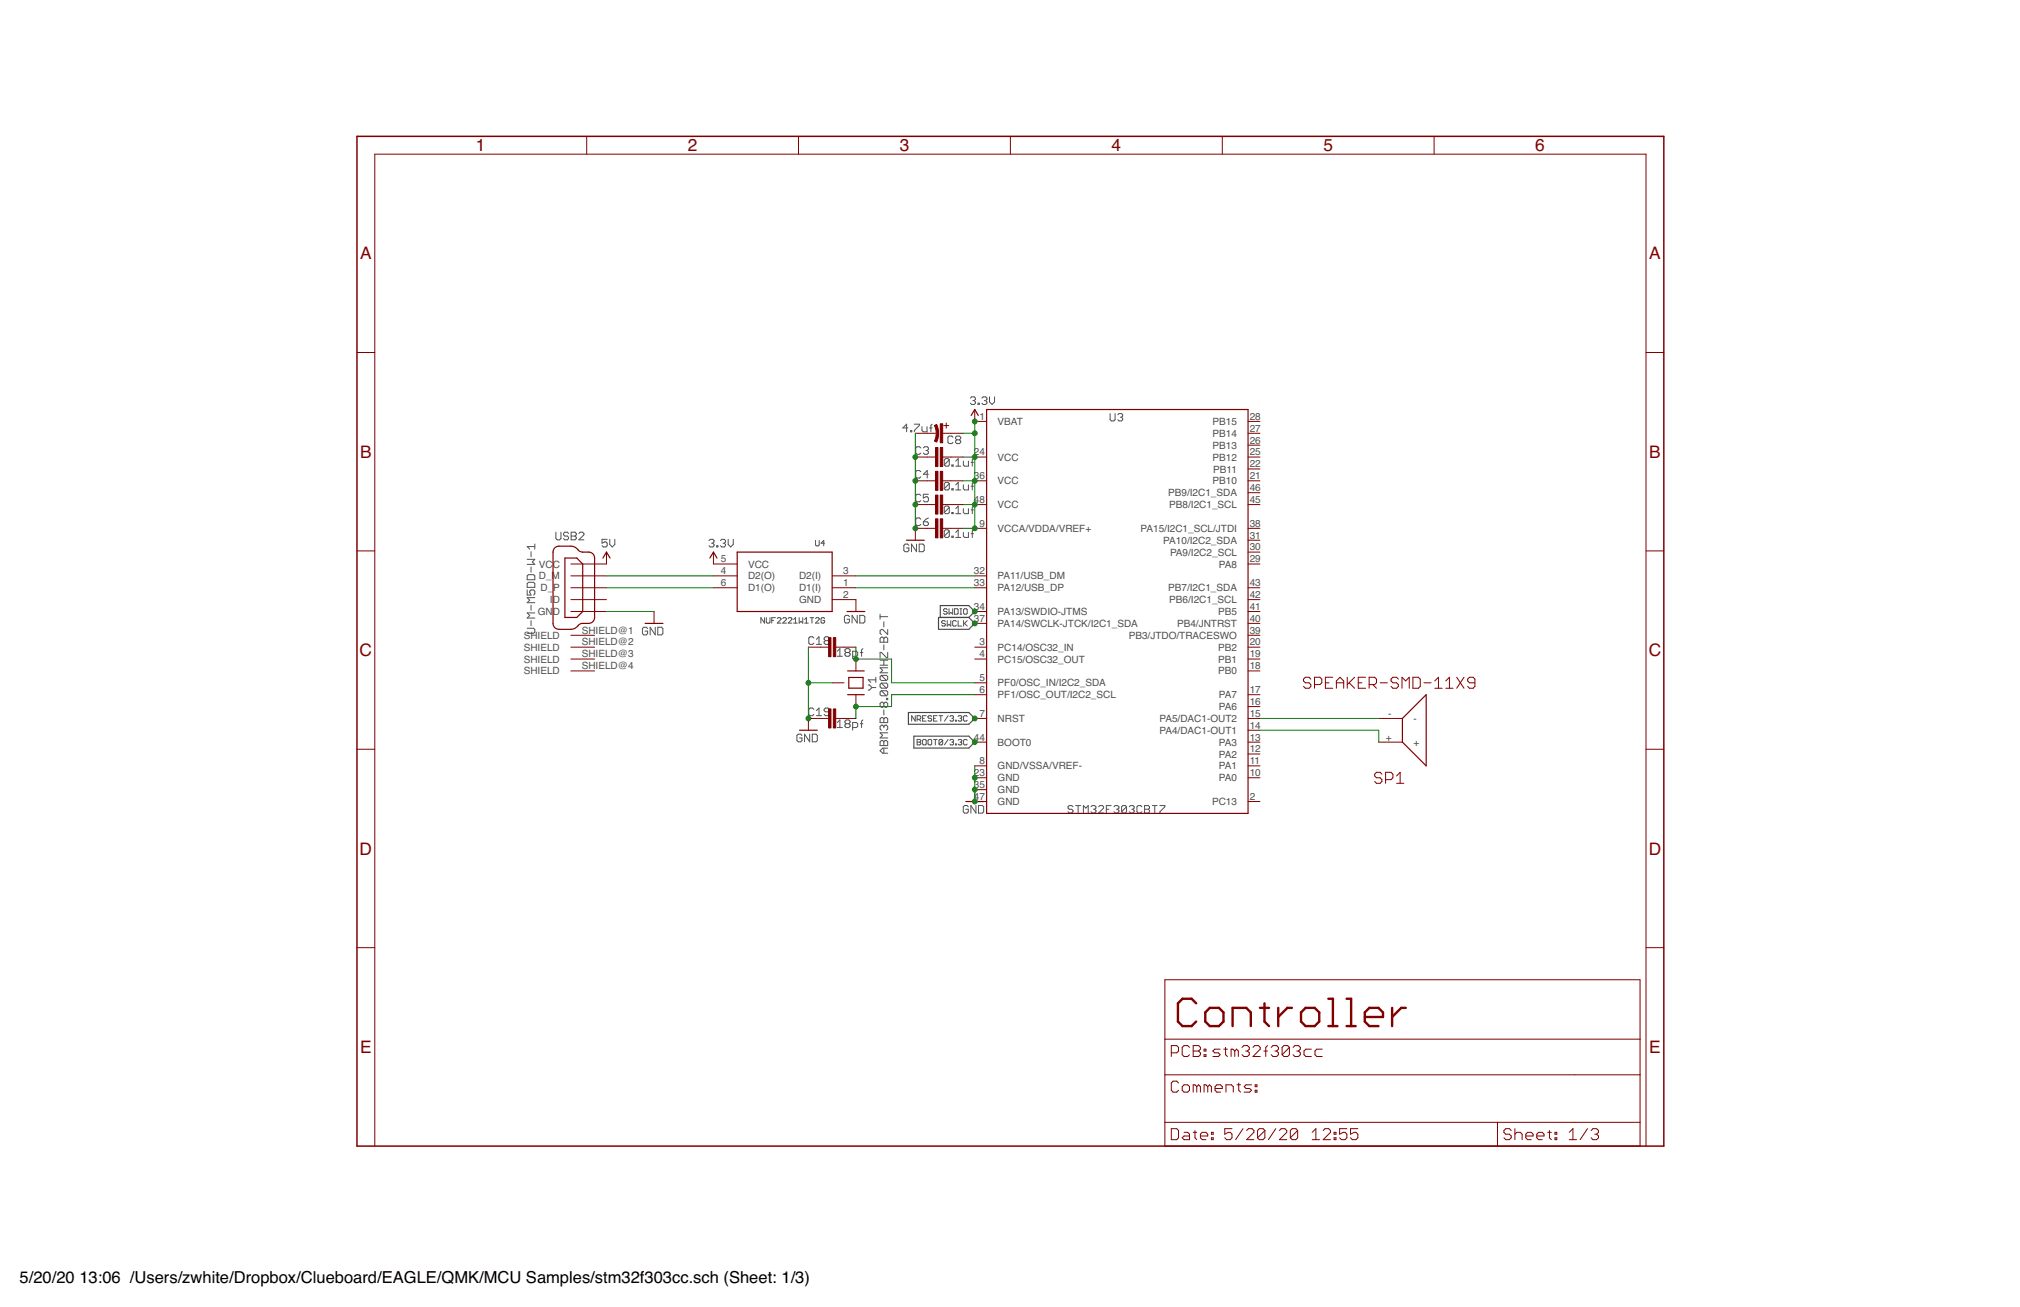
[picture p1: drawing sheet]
<svg xmlns="http://www.w3.org/2000/svg" width="432mm" height="279mm" viewBox="0 0 432 279" stroke-linecap="round" stroke-linejoin="round" font-family="sans-serif">
<g fill="none" stroke="#505050" stroke-width=".21">
<path d="M194.1 91.5h-1.1l.8-.8v1.6M194.6 92h.3v.3h-.3zM195.5 90.7h1v.2l-1 1.1v.3M196.8 95.8l-.2-.3h-.6l-.3 .3v1.1l.3 .2h.6l.2-.2M197.1 91.2v.8l.3 .3h.8v-1.1M197.4 95.8l.3-.3h.5l.3 .3v.2l-.3 .3M197.9 96.3h.3M198.2 96.3l.3 .3v.3l-.3 .2h-.5l-.3-.2M198.7 91.5h.6M199.3 90.7l-.3 .2v1.4M202.9 98.3l-.3-.3h-.5l-.3 .3v1.1M202.9 98.3v1.1l-.3 .3h-.5l-.3-.3"/>
<path d="M202.9 98.3l-1.1 1.1M203.5 99.4h.3v.3h-.3zM203.7 93.5l-.2-.3h-.6l-.3 .3v1.1l.3 .2h.6l.2-.2M204.3 99.7h1.1M204.3 98.6l.5-.6v1.7M204.5 94l-.2-.3v-.2l.2-.3h.6l.3 .3v.2l-.3 .3M204.5 94l-.2 .3v.3l.2 .2h.6l.3-.2v-.3l-.3-.3M204.5 94h.6M205.9 98.6v.8l.3 .3h.8v-1.1M207.4 85.1l.3-.3h.5l.3 .3v.3l-.3 .2M207.6 98.8h.5M208 85.6h.2"/>
<path d="M208.1 98l-.3 .3v1.4M208.2 85.6l.3 .3v.3l-.3 .3h-.5l-.3-.3M209.1 86.2h.2v.3h-.2zM209.9 85.1l.3-.3h.5l.3 .3v.3l-.3 .2M210.4 85.6h.3M210.7 85.6l.3 .3v.3l-.3 .3h-.5l-.3-.3M211.5 84.8v1.1l.6 .6 .5-.6v-1.1M237.3 88.4v1.3l.3 .3h.5l.3-.3v-1.3M239 88.7l.2-.3h.5l.3 .3v.2l-.3 .3M239.5 89.2h.2M239.7 89.2l.3 .3v.2l-.3 .3h-.5l-.2-.3M112.7 119.6h1.6l-.5 .5 .5 .5h-1.6"/>
<path d="M113.5 117.9v1.1M114.3 116.3v1.1M114.3 116.8h-1.6l.5 .6M118.8 113.8v1.3l.3 .3h.5l.3-.3v-1.3M121.5 114l-.2-.2h-.6l-.2 .2v.3l.2 .3h.6l.2 .3v.2l-.2 .3h-.6l-.2-.3M122.1 113.8h.8l.3 .2v.3l-.3 .3 .3 .3v.2l-.3 .3h-.8zM122.1 114.6h.8M123.7 114l.3-.2h.5l.3 .2v.3l-1.1 1.1h1.1M129.8 115.3h-1.1v.8l.5-.3h.3l.3 .3v.5l-.3 .3h-.5l-.3-.3M130.3 115.3v1.1l.6 .5 .5-.5v-1.1M151.6 115.6l.2-.3h.6l.2 .3v.2l-.2 .3M152.1 116.1h.3"/>
<path d="M152.4 116.1l.2 .3v.2l-.2 .3h-.6l-.2-.3M153.2 116.6h.3v.3h-.3zM154 115.6l.3-.3h.5l.3 .3v.2l-.3 .3M154.6 116.1h.2M154.8 116.1l.3 .3v.2l-.3 .3h-.5l-.3-.3M155.7 115.3v1.1l.5 .5 .5-.5v-1.1M174.3 115.5v1l.2 .2h.4l.2-.2v-1M176.3 116.1h-.8l.6-.6v1.2M194.3 116.6l-.3-.3h-.5l-.3 .3v1.1l.3 .2h.5l.3-.2v-.6h-.5M195.9 116.3v1.6l-1.1-1.6v1.6M196.5 116.3h.8l.3 .3v1.1l-.3 .2h-.8zM196.8 100.8l-.2-.2h-.6l-.3 .2v1.1l.3 .3h.6l.2-.3"/>
<path d="M196.8 105.9l-.2-.2h-.6l-.3 .2v1.1l.3 .3h.6l.2-.3M196.8 111l-.2-.3h-.6l-.3 .3v1.1l.3 .3h.6l.2-.3M197.4 111.5h.8l.3 .3v.3l-.3 .3h-.5l-.3-.3zM198.5 105.7h-1.1v.8l.5-.3h.3l.3 .3v.5l-.3 .3h-.5l-.3-.3M198.5 101.4h-1.1l.8-.8v1.6M198.5 110.7l-1.1 .8M202.9 103.4l-.3-.3h-.5l-.3 .3v1.1M202.9 108.5l-.3-.3h-.5l-.3 .3v1.1M202.9 113.5l-.3-.2h-.5l-.3 .2v1.1M202.9 103.4v1.1l-.3 .2h-.5l-.3-.2M202.9 108.5v1.1l-.3 .2h-.5l-.3-.2M202.9 113.5v1.1l-.3 .3h-.5l-.3-.3"/>
<path d="M202.9 103.4l-1.1 1.1M202.9 108.5l-1.1 1.1M202.9 113.5l-1.1 1.1M203.5 104.5h.3v.2h-.3zM203.5 109.6h.3v.2h-.3zM203.5 114.6h.3v.3h-.3zM204.3 103.7l.5-.6v1.6M204.3 108.7l.5-.5v1.6M204.3 113.8l.5-.5v1.6M204.3 104.7h1.1M204.3 109.8h1.1M204.3 114.9h1.1"/>
<path d="M205.9 103.7v.8l.3 .2h.8v-1M205.9 108.7v.9l.3 .2h.8v-1.1M205.9 113.8v.8l.3 .3h.8v-1.1M207.6 103.9h.5M207.6 109h.5M207.6 114.1h.5M208.1 103.1l-.3 .3v1.3M208.1 108.2l-.3 .3v1.3M208.1 113.3l-.3 .2v1.4M112.7 134.3h1.4l.2 .3v.5l-.2 .3h-1.4M112.7 123.1l.3-.2h1.1l.2 .2v.8h-1.6zM112.7 124.8l.3-.3h1.1l.2 .3v.8h-1.6z"/>
<path d="M112.7 126.1v1.1h.8l-.3-.5v-.3l.3-.3h.6l.2 .3v.5l-.2 .3M113.5 121.2v1.1M113.5 129.4v1.1M113.5 132.7v1.1M114.3 131h-1.6l.5 .6-.5 .5h1.6M114.3 127.8h-1.6l.5 .5-.5 .5h1.6M138.4 134.4l-.2-.3h-.6l-.3 .3v1l.3 .3h.6l.2-.3v-.5h-.5M140.1 134.1v1.6l-1.1-1.6v1.6M140.6 134.1h.8l.3 .3v1l-.3 .3h-.8zM163.4 132v1.2l-.8-1.2v1.2M163.8 132v1l.2 .2h.4l.2-.2v-1M165 132.6h.4"/>
<path d="M165.8 132h-.8v1.2M166.2 132.2l.1-.2h.4l.2 .2v.2l-.7 .8h.7M167.3 132.2l.2-.2h.4l.2 .2v.2l-.8 .8h.8M168.5 132.2l.2-.2h.4l.2 .2v.2l-.8 .8h.8M169.7 133.2h.7M169.7 132.4l.4-.4v1.2M170.8 132v1.2l.4-.4 .4 .4v-1.2M172 133.2h.8M172 132.4l.4-.4v1.2M173.2 132h.7M173.6 132v1.2M174 136.4l-.3-.3h-.5l-.3 .3v1.1l.3 .3h.5l.3-.3"/>
<path d="M174.3 132.2l.2-.2h.4l.2 .2v.2l-.8 .8h.8M174.5 137.8h1.1M174.5 136.7l.6-.6v1.7M176.3 132.2l-.2-.2h-.4l-.2 .2v.8l.2 .2h.4l.2-.2v-.4h-.4M176.4 136.9l-.2-.2v-.3l.2-.3h.6l.2 .3v.3l-.2 .2M176.4 136.9l-.2 .3v.3l.2 .3h.6l.2-.3v-.3l-.2-.3M176.4 136.9h.6M179 139.2l.5-.5v1.6M180.9 139.5h.5M180.9 139.5l-.3 .2v.3l.3 .3h.5l.3-.3v-.3l-.3-.2M180.9 139.5l-.3-.3v-.3l.3-.2h.5l.3 .2v.3l-.3 .3M181.6 131.8l-.3-.2h-.5l-.3 .2v1.1l.3 .3h.5l.3-.3v-.5h-.5"/>
<path d="M183.2 131.6v1.6l-1.1-1.6v1.6M183.8 131.6h.8l.3 .2v1.1l-.3 .3h-.8zM183.9 139.5h.5M184.4 138.7l-.2 .2v1.4M188.1 131.3v1.1M188.1 136.5l.3-.3h.3l.2 .3 .3-.3h.3l.3 .3v.8h-1.7zM188.1 131.8h1.7M188.9 132.9v1.1M188.9 136.5v.8M188.9 137.8v1.1M189.8 134.6v1.1l-1.1-1.1h-.3l-.3 .2v.6l.3 .3M189.8 139.5v1.1h-.3l-1.1-1.1h-.3v1.1"/>
<path d="M202.1 132.9l-.2-.2h-.4l-.2 .2 .2 .4h.4l.2 .2-.2 .3h-.4l-.2-.2M202.5 130.3l-.2-.2h-.4l-.2 .4 .2 .2h.4l.2 .4-.2 .2h-.4l-.2-.2M202.5 132.7v1.1l.4-.3 .3 .3v-1.1M202.9 130.1v1.2l.3-.4 .4 .4v-1.2M204 130.1h.6l.2 .2v.8l-.2 .2h-.6zM204.4 132.9l-.2-.2h-.4l-.2 .2v.7l.2 .2h.4l.2-.2M204.8 132.7v1.1h.8M205.2 130.1h.4M205.2 131.3h.4M205.4 130.1v1.2M206 130.3l.2-.2h.4l.2 .2v.8l-.2 .2h-.4l-.2-.2zM206 132.7v1.1"/>
<path d="M206.2 133.3l.6 .5M206.8 132.7l-.8 .8M171.4 157.2l-.2-.2h-.6l-.3 .2v1.1l.3 .3h.6l.2-.3v-.5h-.5M173.1 157v1.6l-1.1-1.6v1.6M173.6 157h.8l.3 .2v1.1l-.3 .3h-.8zM174 151.6l-.3-.2h-.5l-.3 .2v1.1l.3 .3h.5l.3-.3M174.5 151.9l.6-.5v1.6M174.5 153h1.1M177.2 152.2h-.8l-.2-.3v-.3l.2-.2h.6l.2 .2v1.1l-.2 .3h-.6l-.2-.3M179 154.5l.5-.6v1.6M179 140.3h1.1M179 155.5h1.1"/>
<path d="M180.9 154.7l-.3-.2v-.3l.3-.3h.5l.3 .3v.3l-.3 .2M180.9 154.7l-.3 .3v.3l.3 .2h.5l.3-.2v-.3l-.3-.3M180.9 154.7h.5M182.3 140.3h.8l.2-.3v-.5l-.2-.3h-.8v1.6M182.3 155.5h.8l.2-.2v-.6l-.2-.2h-.8v1.6M183.9 154.7h.5M184.4 153.9l-.2 .3v1.3M185.6 146.4h.3l.5 .6M186.4 147l-.5 .5h-.3M186.4 147h.8M187.2 145.3h-1.6l.5 .6M187.2 144.8v1.1"/>
<path d="M188.1 158.6l.3-.3h.3l.2 .3 .3-.3h.3l.3 .3v.8h-1.7zM188.1 153.7l.3-.3h.3l.2 .3 .3-.3h.3l.3 .3v.8h-1.7zM188.1 142.2h1.7M188.1 141.1h1.7M188.4 144.4l-.3 .3v.5l.3 .3h1.1M188.4 146l-.3 .3v.5l.3 .3h1.1M188.4 147.7l-.3 .2v.6l.3 .2h1.1M188.4 144.4h1.1l.3 .3v.5l-.3 .3M188.4 146h1.1l.3 .3v.5l-.3 .3M188.4 147.7h1.1l.3 .2v.6l-.3 .2M188.4 147.7l1.1 1M188.4 146l1.1 1.1"/>
<path d="M188.4 144.4l1.1 1.1M188.9 155.3l.3-.3h.3l.3 .3v.5l-.3 .3M188.9 155.3l-.2-.3h-.3l-.3 .3v.5l.3 .3M188.9 141.1v1.1M188.9 150.4v.5M188.9 151.7v1.1M188.9 153.7v.8M188.9 155.3v.3M188.9 158.6v.8M188.9 159.9v1.1M188.9 150.4l-.2-.3h-.3l-.3 .3v.5l.3 .3h.3l.2-.3M188.9 150.4l.3-.3h.3l.3 .3v.5l-.3 .3h-.3l-.3-.3"/>
<path d="M189.5 149.3h.3v.3h-.3zM189.8 159.9h-1.1l-.6 .6 .6 .5h1.1M189.8 156.7h-1.7l.6 .5-.6 .6h1.7M189.8 142.7h-1.7l.6 .6-.6 .5h1.7M195.6 153v1.2l-.7-1.2v1.2M196 153.8h.6l.2-.2v-.4l-.2-.2h-.6v1.2M196 158.1h.6l.2 .2-.2 .3 .2 .4-.2 .2h-.6zM196 158.6h.6M196.4 153.8l.4 .4M197.2 153.6h.4M197.4 158.1h.4l.2 .2v.7l-.2 .2h-.4l-.2-.2v-.7zM198 153h-.8v1.2h.8"/>
<path d="M198.4 158.3l.2-.2h.4l.2 .2v.7l-.2 .2h-.4l-.2-.2zM199.2 153.2l-.2-.2h-.4l-.2 .2 .2 .4h.4l.2 .2-.2 .4h-.4l-.2-.2M199.6 153.6h.3M199.6 158.1h.7M199.9 158.1v1.1M200.3 153h-.7v1.2h.7M200.7 153h.8M201.1 153v1.2M201.5 158.3l-.2-.2h-.4l-.2 .2v.7M201.5 158.3v.7l-.2 .2h-.4l-.2-.2M201.5 158.3l-.8 .7M202.7 153l-.8 1.2"/>
<path d="M202.7 158.1l-.8 1.1M203.1 153.2l.1-.2h.4l.2 .2-.2 .4M203.1 158.3l.1-.2h.4l.2 .2-.2 .3M203.5 153.6h.1M203.5 158.6h.1M203.6 153.6l.2 .2-.2 .4h-.4l-.1-.2M203.6 158.6l.2 .3-.2 .3h-.4l-.1-.2M204.2 154h.2v.2h-.2zM204.2 159h.2v.2h-.2zM204.8 153.2l.2-.2h.4l.2 .2-.2 .4M204.8 158.3l.2-.2h.4l.2 .2-.2 .3M205.2 153.6h.2"/>
<path d="M205.2 158.6h.2M205.4 153.6l.2 .2-.2 .4h-.4l-.2-.2M205.4 158.6l.2 .3-.2 .3h-.4l-.2-.2M206.8 153.2l-.2-.2h-.4l-.2 .2v.8l.2 .2h.4l.2-.2M206.8 158.3l-.2-.2h-.4l-.2 .2v.7l.2 .2h.4l.2-.2M207 172.5l-.3-.3h-.5l-.3 .3v1l.3 .3h.5l.3-.3v-.5h-.6M208.6 172.2v1.6l-1.1-1.6v1.6M209.2 172.2h.8l.3 .3v1l-.3 .3h-.8zM229.4 172.5l-.3-.3h-.5l-.3 .3v.2l.3 .3h.5l.3 .3v.2l-.3 .3h-.5l-.3-.3M229.9 172.2h1.1M230.5 172.2v1.6M231.6 173.8v-1.6l.5 .5 .5-.5v1.6"/>
<path d="M233.2 172.5l.3-.3h.5l.3 .3v.2l-.3 .3M233.7 173h.3M234 173l.3 .3v.2l-.3 .3h-.5l-.3-.3M234.8 172.5l.3-.3h.5l.3 .3v.2l-1.1 1.1h1.1M236.5 173h.5M237.5 172.2h-1v1.6M238.1 172.5l.3-.3h.5l.3 .3v.2l-.3 .3M238.7 173h.2M238.9 173l.3 .3v.2l-.3 .3h-.5l-.3-.3M240.8 172.5l-.2-.3h-.6l-.2 .3v1M240.8 172.5v1l-.2 .3h-.6l-.2-.3M240.8 172.5l-1 1"/>
<path d="M241.4 172.5l.3-.3h.5l.2 .3v.2l-.2 .3M241.9 173h.3M242.2 173l.2 .3v.2l-.2 .3h-.5l-.3-.3M244.1 172.5l-.3-.3h-.5l-.3 .3v1l.3 .3h.5l.3-.3M244.7 172.2h.8l.2 .3v.2l-.2 .3 .2 .3v.2l-.2 .3h-.8zM244.7 173h.8M246.3 172.2h1.1M246.8 172.2v1.6M247.9 172.2h1.1v.3l-1.1 1v.3"/>
</g>
<path d="M200.6 132h6.5l1.3 1.3-1.3 1.2h-6.5zM201 132v-2.5h6.1l1.3 1.2-1.3 1.3M194.2 152.3h12.9l1.3 1.3-1.3 1.2h-12.9zM195.3 157.4h11.8l1.3 1.2-1.3 1.3h-11.8z" fill="none" stroke="#505050" stroke-width=".25"/>
<g fill="none" stroke="#800000" stroke-width=".51">
<path d="M255.7 214.5l-1-1h-1.9l-1 1v3.9l1 1h1.9l1-1M257.6 216.4l1-.9h2l.9 .9v2l-.9 1h-2l-1-1zM263.5 219.4v-3.9h2.9l1 .9v3M269.3 215.5h2M270.3 214.5v3.9l1 1M273.2 215.5v3.9M276.2 215.5h-1l-2 1.9M278.1 216.4l1-.9h1.9l1 .9v2l-1 1h-1.9l-1-1zM284 213.5h.9v5.9M284 219.4h1.9M287.8 213.5h1v5.9M287.8 219.4h2"/>
<path d="M291.7 217.4h3.9v-1l-.9-.9h-2l-1 .9v2l1 1h2M297.6 215.5v3.9M300.5 215.5h-1l-1.9 1.9"/>
</g>
<g fill="none" stroke="#800000" stroke-width=".21">
<path d="M125.4 29.1v3.9M170.7 29.1v3.9M216 29.1v3.9M261.3 29.1v3.9M306.6 29.1v3.9M76.3 75.4h3.8M351.9 75.4h3.8M195.7 97.7h4.3M195.7 92.6h4.3M201.5 97.7h4.3M201.5 92.6h4.3M201.7 91h1.1"/>
<path d="M202.3 90.4v1.1M208.4 87.5v2.6h2.5M208.4 97.7h2.5M266.8 90.1h2.5M266.8 97.7h2.5M266.8 95.2h2.5M266.8 92.6h2.5M76.3 117.8h3.8M129.6 118v2.6h-7.6M152.5 118v2.6h5.1M195.7 102.8h4.3M195.7 107.9h4.3"/>
<path d="M200 112.9h-4.3v2.6M201.5 112.9h4.3M201.5 102.8h4.3M201.5 107.9h4.3M208.4 112.9h2.5M208.4 102.8h2.5M208.4 107.9h2.5M266.8 112.9h2.5M266.8 102.8h2.5M266.8 100.2h2.5M266.8 118h2.5M266.8 115.5h2.5"/>
<path d="M266.8 107.9h2.5M266.8 105.3h2.5M351.9 117.8h3.8M122 138.3h5.1M122 123.1h7.6M122 125.6h7.6M122 130.7h7.6M122 135.8h5.1M122 128.2h7.6M139.8 130.7v2.6M152.5 123.1h5.1M152.5 125.6h5.1"/>
<path d="M172.8 138.3h4.3M177.9 123.1h5.1M177.9 125.6h5.1M177.9 128.2h5.1v2.5M178.6 138.3h4.4M208.4 138.3h2.5M208.4 123.1h2.5M208.4 125.6h2.5M208.4 130.7h2.5M208.4 133.3h2.5M266.8 138.3h2.5M266.8 120.6h2.5"/>
<path d="M266.8 125.6h2.5M266.8 130.7h2.5M266.8 133.3h2.5M266.8 135.8h2.5M266.8 128.2h2.5M122 140.9h5.1M122 143.4h5.1M177.1 153.6h-4.3v2.5M177.9 146h2.5M178.6 153.6h4.4M183 140.9v2.5M183 148.5v2.5"/>
<path d="M208.4 140.9h2.5M208.4 146h2.5M208.4 148.5h2.5M208.4 153.6h2.5M208.4 158.6h2.5M266.8 140.9h2.5M266.8 148.5h2.5M266.8 153.6h2.5M266.8 158.6h2.5M266.8 156.1h2.5M266.8 151h2.5M266.8 143.4h2.5"/>
<path d="M280.2 145.2l-.4-.4h-.8l-.4 .4v.4l.4 .4h.8l.4 .3v.4l-.4 .4h-.8l-.4-.4M281 146.3h1.2l.4-.3v-.8l-.4-.4h-1.2v2.3M283.3 146h.8M284.9 144.8h-1.6v2.3h1.6M285.7 146h1.5M285.7 147.1v-1.5l.7-.8 .8 .8v1.5M288 144.8v2.3M288.4 146l1.2 1.1M289.6 144.8l-1.6 1.5M290.3 146h.8M291.9 144.8h-1.6v2.3h1.6M292.7 146.3h1.2l.3-.3v-.8l-.3-.4h-1.2v2.3"/>
<path d="M293.5 146.3l.7 .8M294.7 153.6h5.1M294.7 158.6h5.1M295 146h1.6M298.9 145.2l-.4-.4h-.7l-.5 .4v.4l.5 .4h.7l.4 .3v.4l-.4 .4h-.7l-.5-.4M299.7 147.1v-2.3l.8 .8 .7-.8v2.3M302 144.8h1.2l.4 .4v1.5l-.4 .4h-1.2zM304.4 146h1.5M306.7 147.1h1.6M306.7 145.6l.8-.8v2.3M309.1 147.1h1.5M309.1 145.6l.7-.8v2.3"/>
<path d="M311.4 144.8l1.5 2.3M312.9 144.8l-1.5 2.3M315.3 146h-1.2l-.4-.4v-.4l.4-.4h.8l.4 .4v1.5l-.4 .4h-.8l-.4-.4M76.3 160.2h3.8M208.4 163.7h2.5M208.4 166.3h2.5M210.9 168.8h-2.5v2.5h2.5M266.8 171.3h2.5M266.8 163.7h2.5M266.8 166.3h2.5M266.8 161.2h2.5M295.4 165.5l-.4-.4h-.8l-.3 .4v.4l.3 .4h.8l.4 .4v.3l-.4 .4h-.8l-.3-.4"/>
<path d="M296.2 166.7h1.1l.5-.4v-.8l-.5-.4h-1.1v2.3M298.5 167.4h1.6M298.5 165.9l.8-.8v2.3M351.9 160.2h3.8M76.3 202.6h3.8M249 209.4h101.6v35.6h-101.6zM351.9 202.6h3.8M249 229.8h101.6M249 239.9h101.6M249 222.1h101.6M250.4 225.1h1.1l.4-.4v-.8l-.4-.4h-1.1v2.3M251.9 231.5l-.4-.4h-.7l-.4 .4v1.6l.4 .4h.7l.4-.4"/>
<path d="M252.7 232.3l.4-.4h.8l.4 .4v.8l-.4 .4h-.8l-.4-.4zM254.3 223.9l-.4-.4h-.8l-.4 .4v1.6l.4 .3h.8l.4-.3M255.1 223.5h1.1l.4 .4v.4l-.4 .4 .4 .4v.4l-.4 .3h-1.1zM255.1 224.7h1.1M255.8 232.3l.4-.4 .4 .4v1.2M255.8 232.3l-.4-.4h-.3v1.6M255.8 232.3v1.2M257.4 225.5h.4v.3h-.4zM257.4 224.3h.4v.4h-.4zM258.2 232.3v1.2M258.2 232.3l.4-.4 .4 .4v1.2M258.2 232.3l-.4-.4h-.4v1.6"/>
<path d="M259.7 232.7h1.6v-.4l-.4-.4h-.8l-.4 .4v.8l.4 .4h.8M260.8 224.3h-1.1l-.4 .4 .4 .4h.7l.4 .4-.4 .3h-1.1M261.6 224.3h.8M262 223.9v1.6l.4 .3M262.1 233.5v-1.6h1.1l.4 .4v1.2M263.9 224.7l-.4-.4h-.3v1.5M263.9 224.7v1.1M263.9 224.7l.4-.4 .4 .4v1.1M264.4 231.9h.8M264.8 231.5v1.6l.4 .4M265.5 223.9l.4-.4h.8l.4 .4v.4l-.4 .4M266.3 224.7h.4"/>
<path d="M266.7 224.7l.4 .4v.4l-.4 .3h-.8l-.4-.3M267.5 231.9h-1.1l-.4 .4 .4 .4h.7l.4 .4-.4 .4h-1.1M267.8 223.9l.4-.4h.8l.4 .4v.4l-1.6 1.5h1.6M268.3 233.1h.4v.4h-.4zM268.3 231.9h.4v.4h-.4zM270.2 224.7h.8M271 223.5l-.4 .4v1.9M271.7 223.9l.4-.4h.8l.4 .4v.4l-.4 .4M272.5 224.7h.4M272.9 224.7l.4 .4v.4l-.4 .3h-.8l-.4-.3M275.6 223.9l-.3-.4h-.8l-.4 .4v1.6M275.6 223.9v1.6l-.3 .3h-.8l-.4-.3"/>
<path d="M275.6 223.9l-1.5 1.6M276.4 223.9l.4-.4h.8l.4 .4v.4l-.4 .4M277.2 224.7h.4M277.6 224.7l.4 .4v.4l-.4 .3h-.8l-.4-.3M280.3 224.3h-1.2l-.4 .4v.8l.4 .3h1.2M282.6 224.3h-1.1l-.4 .4v.8l.4 .3h1.1M320.1 239.9v5.1M80.1 245v-212h271.8v212M250.4 241.3h1.1l.4 .4v1.5l-.4 .4h-1.1zM253.1 242.1h.8l.4 .4v1.1h-1.2l-.4-.4 .4-.4h1.2M255.1 242.1h.7M255.4 241.7v1.5l.4 .4"/>
<path d="M256.6 242.8h1.6v-.3l-.4-.4h-.8l-.4 .4v.7l.4 .4h.8M259 243.2h.3v.4h-.3zM259 242.1h.3v.4h-.3zM263.4 241.3h-1.6v1.2l.8-.4h.4l.4 .4v.7l-.4 .4h-.8l-.4-.4M265.7 241.3l-1.6 2.3M266.5 241.7l.4-.4h.8l.3 .4v.4l-1.5 1.5h1.5M270.4 241.7v1.5l-.4 .4h-.8l-.4-.4M270.4 241.7l-.4-.4h-.8l-.4 .4v1.5M270.4 241.7l-1.6 1.5M272.7 241.3l-1.6 2.3M273.5 241.7l.4-.4h.8l.4 .4v.4l-1.6 1.5h1.6M277.4 241.7v1.5l-.4 .4h-.8l-.4-.4"/>
<path d="M277.4 241.7l-.4-.4h-.8l-.4 .4v1.5M277.4 241.7l-1.6 1.5M280.5 243.6h1.6M280.5 242.1l.8-.8v2.3M282.9 241.7l.3-.4h.8l.4 .4v.4l-1.5 1.5h1.5M285.2 243.2h.4v.4h-.4zM285.2 242.1h.4v.4h-.4zM287.9 241.3h-1.5v1.2l.7-.4h.4l.4 .4v.7l-.4 .4h-.8l-.3-.4M290.3 241.3h-1.6v1.2l.8-.4h.4l.4 .4v.7l-.4 .4h-.8l-.4-.4M323 241.7l-.4-.4h-.7l-.4 .4v.4l.4 .4h.7l.4 .3v.4l-.4 .4h-.7l-.4-.4M323.8 242.5l.4-.4h.8l.4 .4v1.1M323.8 241.3v2.3"/>
<path d="M326.2 242.8h1.5v-.3l-.4-.4h-.8l-.3 .4v.7l.3 .4h.8M328.5 242.8h1.6v-.3l-.4-.4h-.8l-.4 .4v.7l.4 .4h.8M330.8 242.1h.8M331.2 241.7v1.5l.4 .4M332.4 243.2h.4v.4h-.4zM332.4 242.1h.4v.4h-.4zM335.4 243.6h1.6M335.4 242.1l.8-.8v2.3M339.3 241.3l-1.5 2.3M340.1 241.7l.4-.4h.8l.4 .4v.4l-.4 .4M340.9 242.5h.4M341.3 242.5l.4 .3v.4l-.4 .4h-.8l-.4-.4"/>
</g>
<g fill="none" stroke="#800000" stroke-width=".25">
<path d="M207.6 88.8l.8-1.3 .7 1.3M210.9 87.5h55.9v86.4h-55.9zM118.5 117.2l.7-.4h3.2l.6 .2 .7 .7a2.59 2.59 0 0 0 2.1 .3l.6 .2 .4 .3 .3 .8v12.7l-.1 .5-.4 .5a2.64 2.64 0 0 1-2 .3l-.6 .1-1.3 1-.7 .1h-2.8l-.5-.2-.5-.8v-15.5zM120.8 119.3h2.5l1.3 1.3v10.1l-1.3 1.3h-2.5zM128.9 119.3l.7-1.3 .8 1.3M151.7 119.3l.8-1.3 .8 1.3M157.6 118h20.3v12.7h-20.3zM193.8 115.5h3.8M137.9 133.3h3.8M181.1 130.7h3.8M170.9 156.1h3.8M181.2 143.4h3.5"/>
<path d="M181.2 148.5h3.5M181.4 144.8h3.1v2.3h-3.1zM304.9 148.5v15.2l-5.1-5.1v-5zM206.5 171.3h3.8"/>
</g>
<g fill="#800000" stroke="#800000" stroke-width=".21">
<path d="M201 95.7h.5v4h-.5z"/>
<path d="M200 95.7h.5v4h-.5z"/>
<path d="M201 100.8h.5v4h-.5z"/>
<path d="M200 100.8h.5v4h-.5z"/>
<path d="M201 105.8h.5v4.1h-.5z"/>
<path d="M200 105.8h.5v4.1h-.5z"/>
<path d="M201 110.9h.5v4.1h-.5z"/>
<path d="M200 110.9h.5v4.1h-.5z"/>
<path d="M201 90.6h.5v4.1h-.5z"/>
<path d="M178.1 136.3h.5v4.1h-.5z"/>
<path d="M177.1 136.3h.5v4.1h-.5z"/>
<path d="M178.1 151.6h.5v4h-.5z"/>
<path d="M177.1 151.6h.5v4h-.5z"/>
</g>
<path d="M199.7 91l.5-.3a4.4 4.4 0 0 1 0 3.8l-.5-.2a3.9 3.9 0 0 0 0-3.3z" fill-rule="evenodd" fill="#800000" stroke="#800000" stroke-width=".21"/>
<path d="M76.3 29.1h279.4v215.9h-279.4z" fill="none" stroke="#800000" stroke-width=".32"/>
<g fill="none" stroke="#008000" stroke-width=".21">
<path d="M195.7 92.6v20.3M205.8 97.7h2.6M205.8 92.6h2.6M208.4 90.1v22.8h-2.6M205.8 102.8h2.6M205.8 107.9h2.6M129.6 130.7h10.2M129.6 125.6h22.9M129.6 123.1h22.9M172.8 138.3v15.3M183 138.3v2.6h7.6v5.1h17.8M183 125.6h25.4"/>
<path d="M183 123.1h25.4M172.8 146h5.1M208.4 148.5h-17.8v2.5h-7.6v2.6M269.3 153.6h25.4M269.3 156.1h25.4v2.5M208.4 163.7v7.6"/>
</g>
<g fill="#008000" stroke="#008000" stroke-width=".21">
<circle cx="208.4" cy="168.8" r=".51"/>
<circle cx="208.4" cy="171.3" r=".51"/>
<circle cx="208.4" cy="166.3" r=".51"/>
<circle cx="172.8" cy="146" r=".51"/>
<circle cx="172.8" cy="153.6" r=".51"/>
<circle cx="195.7" cy="102.8" r=".51"/>
<circle cx="195.7" cy="107.9" r=".51"/>
<circle cx="195.7" cy="97.7" r=".51"/>
<circle cx="195.7" cy="112.9" r=".51"/>
<circle cx="208.4" cy="153.6" r=".51"/>
<circle cx="208.4" cy="158.6" r=".51"/>
<circle cx="208.4" cy="130.7" r=".51"/>
<circle cx="208.4" cy="133.3" r=".51"/>
<circle cx="183" cy="140.9" r=".51"/>
<circle cx="183" cy="151" r=".51"/>
<circle cx="208.4" cy="90.1" r=".51"/>
<circle cx="208.4" cy="97.7" r=".51"/>
<circle cx="208.4" cy="102.8" r=".51"/>
<circle cx="208.4" cy="107.9" r=".51"/>
<circle cx="208.4" cy="112.9" r=".51"/>
<circle cx="208.4" cy="92.6" r=".51"/>
</g>
<g font-size="3.7" fill="#800000">
<text x="101.7" y="32.3">1</text>
<text x="147" y="32.3">2</text>
<text x="192.3" y="32.3">3</text>
<text x="237.6" y="32.3">4</text>
<text x="282.9" y="32.3">5</text>
<text x="328.2" y="32.3">6</text>
<text x="77" y="55.4">A</text>
<text x="352.5" y="55.4">A</text>
<text x="77" y="97.9">B</text>
<text x="352.5" y="97.9">B</text>
<text x="76.9" y="140.3">C</text>
<text x="352.4" y="140.3">C</text>
<text x="76.9" y="182.7">D</text>
<text x="352.4" y="182.7">D</text>
<text x="77" y="225.1">E</text>
<text x="352.5" y="225.1">E</text>
</g>
<g font-size="3.5">
<text x="4.2" y="274.2">5/20/20</text>
<text x="17" y="274.2">13:06 /Users/zwhite/Dropbox/Clueboard/EAGLE/QMK/MCU Samples/stm32f303cc.sch (Sheet: 1/3)</text>
</g>
<g font-size="2.1" fill="#505050">
<text x="209.4" y="89.7">1</text>
<text x="267.1" y="89.7">28</text>
<text x="213.2" y="90.9">VBAT</text>
<text x="259.2" y="95.9">PB13</text>
<text x="259.2" y="93.4">PB14</text>
<text x="259.2" y="90.9">PB15</text>
<text x="267.1" y="94.8">26</text>
<text x="267.1" y="92.3">27</text>
<text x="208.2" y="97.4">24</text>
<text x="213.2" y="98.5">VCC</text>
<text x="259.2" y="98.5">PB12</text>
<text x="259.4" y="101">PB11</text>
<text x="267.1" y="99.9">22</text>
<text x="267.1" y="97.4">25</text>
<text x="208.2" y="102.4">36</text>
<text x="208.2" y="107.5">48</text>
<text x="213.2" y="103.5">VCC</text>
<text x="249.7" y="106.1">PB9/I2C1_SDA</text>
<text x="259.2" y="103.5">PB10</text>
<text x="267.1" y="102.4">21</text>
<text x="267.1" y="107.5">45</text>
<text x="267.1" y="105">46</text>
<text x="209.4" y="112.6">9</text>
<text x="213.2" y="113.7">VCCA/VDDA/VREF+</text>
<text x="213.2" y="108.6">VCC</text>
<text x="243.8" y="113.7">PA15/I2C1_SCL/JTDI</text>
<text x="249.9" y="108.6">PB8/I2C1_SCL</text>
<text x="267.1" y="112.6">38</text>
<text x="248.7" y="116.2">PA10/I2C2_SDA</text>
<text x="250.1" y="118.8">PA9/I2C2_SCL</text>
<text x="267.1" y="117.7">30</text>
<text x="267.1" y="115.1">31</text>
<text x="115.2" y="121.3">VCC</text>
<text x="115.2" y="123.9">D_M</text>
<text x="154.1" y="122.7">4</text>
<text x="154.1" y="120.2">5</text>
<text x="154.1" y="125.3">6</text>
<text x="159.9" y="123.9">D2(O)</text>
<text x="159.9" y="121.3">VCC</text>
<text x="170.8" y="123.9">D2(I)</text>
<text x="180.2" y="125.3">1</text>
<text x="180.2" y="122.7">3</text>
<text x="208.2" y="122.7">32</text>
<text x="208.2" y="125.3">33</text>
<text x="213.2" y="123.9">PA11/USB_DM</text>
<text x="260.6" y="121.3">PA8</text>
<text x="267.1" y="120.2">29</text>
<text x="267.1" y="125.3">43</text>
<text x="114.9" y="131.5">GND</text>
<text x="115.5" y="126.4">D_</text>
<text x="117.5" y="128.9">ID</text>
<text x="118.3" y="126.4">P</text>
<text x="159.9" y="126.4">D1(O)</text>
<text x="170.8" y="126.4">D1(I)</text>
<text x="170.8" y="128.9">GND</text>
<text x="180.2" y="127.8">2</text>
<text x="208.2" y="130.4">34</text>
<text x="213.2" y="126.4">PA12/USB_DP</text>
<text x="213.2" y="131.5">PA13/SWDIO-JTMS</text>
<text x="249.7" y="126.4">PB7/I2C1_SDA</text>
<text x="249.9" y="128.9">PB6/I2C1_SCL</text>
<text x="260.4" y="131.5">PB5</text>
<text x="267.1" y="130.4">41</text>
<text x="267.1" y="127.8">42</text>
<text x="112" y="136.6">SHIELD</text>
<text x="124.4" y="135.4">SHIELD@1</text>
<text x="124.4" y="138">SHIELD@2</text>
<text x="208.2" y="132.9">37</text>
<text x="209.4" y="138">3</text>
<text x="213.2" y="134">PA14/SWCLK-JTCK/I2C1_SDA</text>
<text x="241.3" y="136.6">PB3/JTDO/TRACESWO</text>
<text x="251.6" y="134">PB4/JNTRST</text>
<text x="267.1" y="138">20</text>
<text x="267.1" y="135.4">39</text>
<text x="267.1" y="132.9">40</text>
<text x="112" y="139.1">SHIELD</text>
<text x="112" y="141.6">SHIELD</text>
<text x="124.4" y="140.5">SHIELD@3</text>
<text x="124.4" y="143.1">SHIELD@4</text>
<text x="209.4" y="140.5">4</text>
<text x="213.2" y="139.1">PC14/OSC32_IN</text>
<text x="213.2" y="141.6">PC15/OSC32_OUT</text>
<text x="260.4" y="141.6">PB1</text>
<text x="260.4" y="139.1">PB2</text>
<text x="267.1" y="143.1">18</text>
<text x="267.1" y="140.5">19</text>
<text x="112" y="144.2">SHIELD</text>
<text x="209.4" y="145.6">5</text>
<text x="209.4" y="148.1">6</text>
<text x="213.2" y="146.7">PF0/OSC_IN/I2C2_SDA</text>
<text x="213.2" y="149.3">PF1/OSC_OUT/I2C2_SCL</text>
<text x="260.4" y="144.2">PB0</text>
<text x="260.6" y="149.3">PA7</text>
<text x="267.1" y="148.1">17</text>
<text x="209.4" y="153.2">7</text>
<text x="213.2" y="154.3">NRST</text>
<text x="247.8" y="154.3">PA5/DAC1-OUT2</text>
<text x="260.6" y="151.8">PA6</text>
<text x="267.1" y="155.8">14</text>
<text x="267.1" y="153.2">15</text>
<text x="267.1" y="150.7">16</text>
<text x="296.7" y="153.2">-</text>
<text x="302.1" y="154.3">-</text>
<text x="208.2" y="158.3">44</text>
<text x="213.2" y="159.4">BOOT0</text>
<text x="247.8" y="156.9">PA4/DAC1-OUT1</text>
<text x="260.6" y="162">PA2</text>
<text x="260.6" y="159.4">PA3</text>
<text x="267.1" y="160.8">12</text>
<text x="267.1" y="158.3">13</text>
<text x="296.2" y="158.3">+</text>
<text x="302.1" y="159.4">+</text>
<text x="208.2" y="165.9">23</text>
<text x="209.4" y="163.4">8</text>
<text x="213.2" y="164.5">GND/VSSA/VREF-</text>
<text x="213.2" y="167">GND</text>
<text x="260.6" y="167">PA0</text>
<text x="260.6" y="164.5">PA1</text>
<text x="267.1" y="165.9">10</text>
<text x="267.1" y="163.4">11</text>
<text x="208.2" y="168.5">35</text>
<text x="208.2" y="171">47</text>
<text x="213.2" y="169.6">GND</text>
<text x="213.2" y="172.1">GND</text>
<text x="259.1" y="172.1">PC13</text>
<text x="267.1" y="171">2</text>
</g>
</svg>
